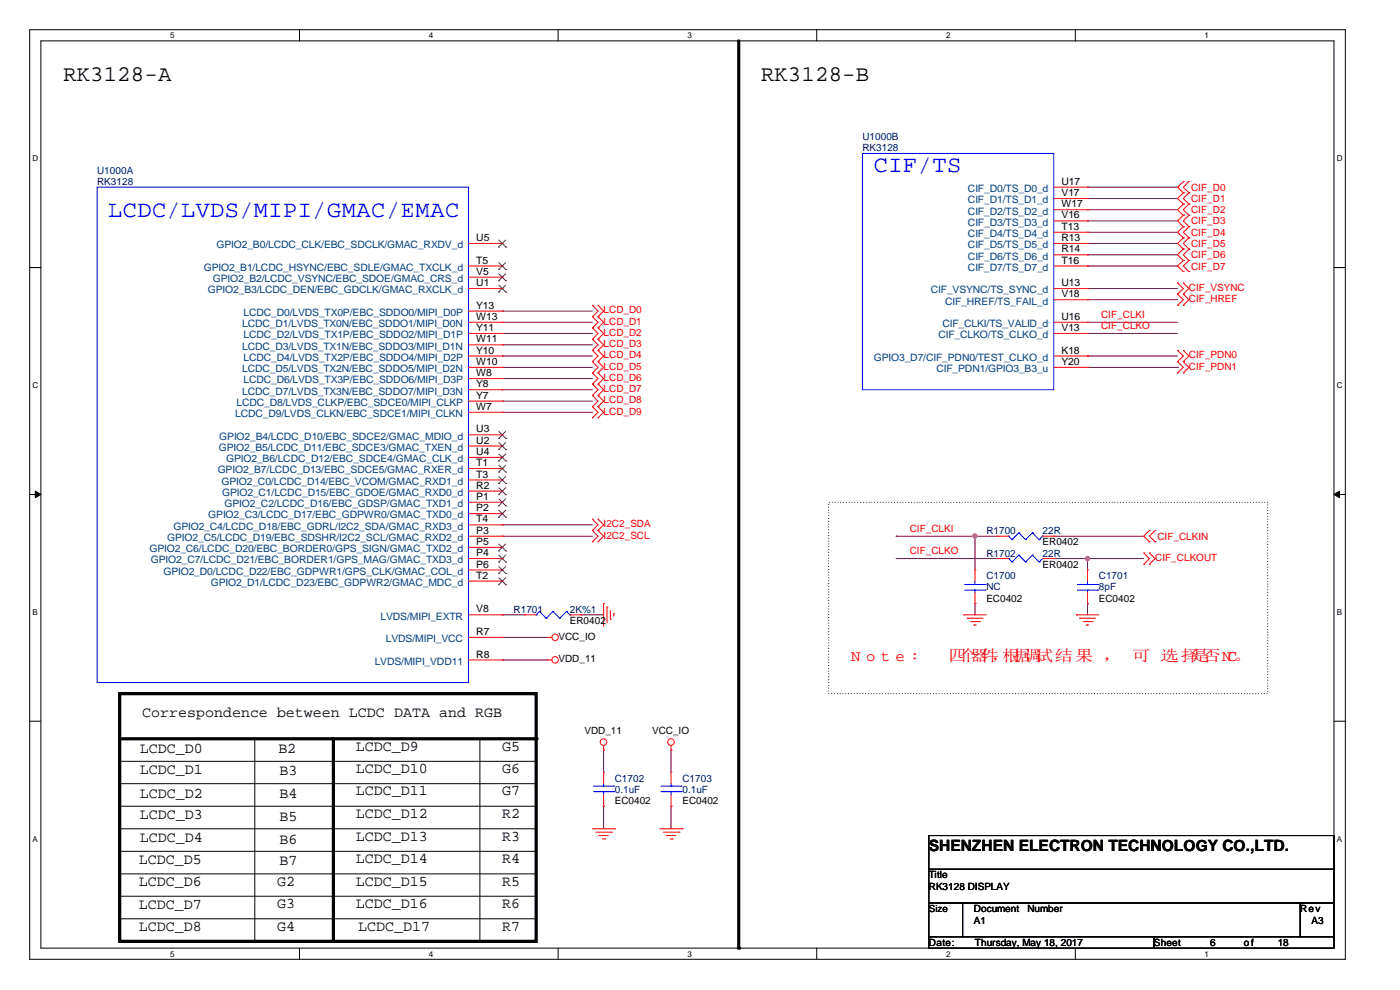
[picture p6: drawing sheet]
<svg xmlns="http://www.w3.org/2000/svg" width="297mm" height="210mm" viewBox="0 0 297 210" stroke-linecap="round" stroke-linejoin="round" font-family="sans-serif">
<path d="M6.3 6.3h279.1v197.2h-279.1zM8.7 8.7h274.3v192.4h-274.3z" fill="none" stroke="#000" stroke-width=".21"/>
<g fill="#fff">
<path d="M36.1 6.6h.9v1.9h-.9z"/>
<path d="M36.1 201.4h.9v1.9h-.9z"/>
</g>
<path d="M63.5 6.3v2.4M63.5 201.1v2.4" fill="none" stroke="#000" stroke-width=".21"/>
<g fill="#fff">
<path d="M91 6.6h.9v1.9h-.9z"/>
<path d="M91 201.4h.9v1.9h-.9z"/>
</g>
<path d="M118.4 6.3v2.4M118.4 201.1v2.4" fill="none" stroke="#000" stroke-width=".21"/>
<g fill="#fff">
<path d="M145.8 6.6h1v1.9h-1z"/>
<path d="M145.8 201.4h1v1.9h-1z"/>
</g>
<path d="M173.3 6.3v2.4M173.3 201.1v2.4" fill="none" stroke="#000" stroke-width=".21"/>
<g fill="#fff">
<path d="M200.7 6.6h.9v1.9h-.9z"/>
<path d="M200.7 201.4h.9v1.9h-.9z"/>
</g>
<path d="M228.1 6.3v2.4M228.1 201.1v2.4" fill="none" stroke="#000" stroke-width=".21"/>
<g fill="#fff">
<path d="M255.6 6.6h.9v1.9h-.9z"/>
<path d="M255.6 201.4h.9v1.9h-.9z"/>
<path d="M6.9 32.7h1.2v1.9h-1.2z"/>
<path d="M283.6 32.7h1.2v1.9h-1.2z"/>
<path d="M6.9 80.8h1.2v1.9h-1.2z"/>
<path d="M283.6 80.8h1.2v1.9h-1.2z"/>
</g>
<path d="M6.3 56.8h2.4M283 56.8h2.4" fill="none" stroke="#000" stroke-width=".21"/>
<g fill="#fff">
<path d="M6.9 128.9h1.1v1.9h-1.1z"/>
<path d="M283.6 128.9h1.1v1.9h-1.1z"/>
</g>
<path d="M6.3 104.9h2.4M283 104.9h2.4" fill="none" stroke="#000" stroke-width=".21"/>
<path d="M7.5 104.2l1.2 .7-1.2 .7zM283 104.9l1.2-.7v1.4z" fill="#000" stroke="#000" stroke-width=".21"/>
<g fill="#fff">
<path d="M6.9 177h1.1v1.9h-1.1z"/>
<path d="M283.6 177h1.1v1.9h-1.1z"/>
</g>
<g fill="none" stroke="#000" stroke-width=".21">
<path d="M6.3 153h2.4M54.1 156.7v43M101.8 156.7v43M283 153h2.4M25.4 161.5h88.3M25.4 166.2h88.3M25.4 171h88.3M25.4 175.8h88.3M113.7 161.5h.1M113.7 166.2h.1M113.7 171h.1M113.7 175.8h.1"/>
<path d="M197.1 177.2h85.9v7.2h-85.9zM25.4 180.6h88.3M25.4 199.7h88.3M25.4 185.4h88.3M25.4 190.1h88.3M25.4 194.9h88.3M54.1 199.7h.1M101.8 199.7h.1M113.7 180.6h.1M113.7 199.7h.1M113.7 185.4h.1M113.7 190.1h.1"/>
<path d="M113.7 194.9h.1M197.1 184.4h85.9v7.2h-85.9zM197.1 191.6h7.1v7.1h-7.1zM197.1 198.7h47.7v2.4h-47.7zM204.2 191.6h71.6v7.1h-71.6zM244.8 198.7h38.2v2.4h-38.2zM275.8 191.6h7.2v7.1h-7.2z"/>
</g>
<path d="M156.7 8.7v192.4M25.4 156.7h88.3M25.4 147.1h88.3v52.6h-88.3zM70.7 156.7v43" fill="none" stroke="#000" stroke-width=".68"/>
<g fill="#000">
<circle cx="113.7" cy="156.7" r=".34"/>
<circle cx="70.7" cy="199.7" r=".34"/>
<circle cx="156.7" cy="201.1" r=".34"/>
</g>
<path d="M175.8 106.5h93.1v40.6h-93.1z" fill="none" stroke="#000" stroke-width=".21" stroke-dasharray="0 .6"/>
<g fill="none" stroke="#800040" stroke-width=".21">
<path d="M230.7 39.7h.1M230.7 39.7h19.1M230.7 56.4h.1M230.7 51.6h.1M230.7 49.3h.1M230.7 44.5h.1M230.7 46.9h.1M230.7 54.1h.1M230.7 42.1h.1M230.7 56.4h19.1M230.7 51.6h19.1M230.7 49.3h19.1"/>
<path d="M230.7 44.5h19.1M230.7 46.9h19.1M230.7 54.1h19.1M230.7 42.1h19.1M106.5 66h.1M106.5 68.4h.1M106.5 70.7h.1M106.5 73.1h.1M106.5 75.5h.1M106.5 77.9h.1M106.5 66h19.2M106.5 68.4h19.2"/>
<path d="M106.5 70.7h19.2M106.5 73.1h19.2M106.5 75.5h19.2M106.5 77.9h19.2M230.7 63.6h.1M230.7 61.2h.1M230.7 68.4h.1M230.7 70.7h.1M230.7 75.5h.1M230.7 68.4h19.1M230.7 70.7h19.1M230.7 75.5h19.1"/>
<path d="M230.7 77.9h19.1M230.7 63.6h19.1M230.7 61.2h19.1M249.8 77.9h.1M106.5 80.3h.1M106.5 82.7h.1M106.5 85.1h.1M106.5 87.5h.1M106.5 80.3h19.2M106.5 82.7h19.2M106.5 85.1h19.2M106.5 87.5h19.2"/>
<path d="M106.5 113.7h.1M106.5 111.3h.1M106.5 113.7h19.2M106.5 111.3h19.2M190.1 118.5h.1M190.1 113.7h.1M190.1 113.7h21.5M190.1 118.5h21.5M206.8 113.7h.1M206.8 113.7v7.2M223.6 118.5h.1M223.6 113.7h.1"/>
<path d="M223.6 113.7h19M223.6 118.5h19M230.7 118.5h.1M230.7 118.5v2.4M106.5 135.2h.1M106.5 140h.1M106.5 130.4h.1M106.5 135.2h9.6M106.5 140h9.6M106.5 130.4h4.8M123.3 130.4h.1M123.3 130.4h4.8"/>
<path d="M206.8 128.1h.1M206.8 128.1v2.3M230.7 128.1h.1M230.7 128.1v2.3M128.1 159.1h.1M128.1 159.1v4.8M142.4 159.1h.1M142.4 159.1v4.8M128.1 171h.1M128.1 171v4.8M142.4 171h.1M142.4 171v4.8"/>
</g>
<g fill="#f0f" stroke="#f0f" stroke-width=".21">
<circle cx="206.8" cy="113.7" r=".46"/>
<circle cx="230.7" cy="118.5" r=".46"/>
</g>
<g fill="none" stroke="#f00" stroke-width=".21">
<path d="M223.6 39.7h7.1M230.7 39.7h.1M251 38.5h.1M251 38.5l-1.2 1.2 1.2 1.2M252.2 38.5h.1M252.2 38.5l-1.2 1.2 1.2 1.2M99.4 58.8h7.1M99.4 56.4h7.1M99.4 51.6h7.1M106.5 58.8h.1M106.5 56.4h.1M106.5 51.6h.1"/>
<path d="M223.6 56.4h7.1M223.6 51.6h7.1M223.6 42.1h7.1M223.6 44.5h7.1M223.6 46.9h7.1M223.6 49.3h7.1M223.6 54.1h7.1M230.7 42.1h.1M230.7 44.5h.1M230.7 46.9h.1M230.7 49.3h.1M230.7 51.6h.1"/>
<path d="M230.7 54.1h.1M230.7 56.4h.1M251 40.9h.1M251 43.3h.1M251 45.7h.1M251 48.1h.1M251 50.5h.1M251 52.8h.1M251 55.2h.1M251 57.6h.1M251 40.9l-1.2 1.2 1.2 1.2M251 43.3l-1.2 1.2 1.2 1.2"/>
<path d="M251 45.7l-1.2 1.2 1.2 1.2M251 48.1l-1.2 1.2 1.2 1.2M251 50.5l-1.2 1.1 1.2 1.2M251 52.8l-1.2 1.3 1.2 1.1M251 55.2l-1.2 1.2 1.2 1.2M252.2 40.9h.1M252.2 43.3h.1M252.2 45.7h.1M252.2 48.1h.1M252.2 50.5h.1M252.2 52.8h.1M252.2 55.2h.1"/>
<path d="M252.2 57.6h.1M252.2 40.9l-1.2 1.2 1.2 1.2M252.2 43.3l-1.2 1.2 1.2 1.2M252.2 45.7l-1.2 1.2 1.2 1.2M252.2 48.1l-1.2 1.2 1.2 1.2M252.2 50.5l-1.2 1.1 1.2 1.2M252.2 52.8l-1.2 1.3 1.2 1.1M252.2 55.2l-1.2 1.2 1.2 1.2M99.4 61.2h7.1M99.4 77.9h7.1M99.4 75.5h7.1M99.4 73.1h7.1"/>
<path d="M99.4 70.7h7.1M99.4 68.4h7.1M99.4 66h7.1M106.5 61.2h.1M106.5 77.9h.1M106.5 75.5h.1M106.5 73.1h.1M106.5 70.7h.1M106.5 68.4h.1M106.5 66h.1M125.7 67.2h.1M125.7 64.8h.1"/>
<path d="M125.7 69.5h.1M125.7 72h.1M125.7 74.3h.1M125.7 76.7h.1M125.7 79.1h.1M125.7 64.8l1.2 1.2-1.2 1.2M125.7 67.2l1.2 1.2-1.2 1.1M125.7 69.5l1.2 1.2-1.2 1.3M125.7 72l1.2 1.1-1.2 1.2M125.7 74.3l1.2 1.2-1.2 1.2M125.7 76.7l1.2 1.2-1.2 1.2M125.7 79.1l1.2 1.2-1.2 1.2"/>
<path d="M126.9 67.2h.1M126.9 64.8h.1M126.9 69.5h.1M126.9 72h.1M126.9 74.3h.1M126.9 76.7h.1M126.9 79.1h.1M126.9 64.8l1.2 1.2-1.2 1.2M126.9 67.2l1.2 1.2-1.2 1.1M126.9 69.5l1.2 1.2-1.2 1.3M126.9 72l1.2 1.1-1.2 1.2M126.9 74.3l1.2 1.2-1.2 1.2"/>
<path d="M126.9 76.7l1.2 1.2-1.2 1.2M126.9 79.1l1.2 1.2-1.2 1.2M223.6 61.2h7.1M223.6 77.9h7.1M223.6 75.5h7.1M223.6 70.7h7.1M223.6 68.4h7.1M223.6 63.6h7.1M230.7 61.2h.1M230.7 68.4h.1M230.7 63.6h.1M230.7 70.7h.1"/>
<path d="M230.7 77.9h.1M230.7 75.5h.1M249.8 76.7h.1M249.8 74.3h.1M249.8 79.1h.1M249.8 62.4h.1M249.8 60h.1M249.8 64.8h.1M249.8 74.3l1.2 1.2-1.2 1.2M249.8 76.7l1.2 1.2-1.2 1.2M249.8 60l1.2 1.2-1.2 1.2M249.8 62.4l1.2 1.2-1.2 1.2"/>
<path d="M251 76.7h.1M251 74.3h.1M251 79.1h.1M251 62.4h.1M251 60h.1M251 64.8h.1M251 74.3l1.2 1.2-1.2 1.2M251 76.7l1.2 1.2-1.2 1.2M251 60l1.2 1.2-1.2 1.2M251 62.4l1.2 1.2-1.2 1.2M99.4 99.4h7.1M99.4 97h7.1"/>
<path d="M99.4 94.6h7.1M99.4 92.2h7.1M99.4 87.5h7.1M99.4 85.1h7.1M99.4 82.7h7.1M99.4 80.3h7.1M106.5 99.4h.1M106.5 97h.1M106.5 94.6h.1M106.5 92.2h.1M106.5 87.5h.1M106.5 85.1h.1"/>
<path d="M106.5 82.7h.1M106.5 80.3h.1M125.7 81.5h.1M125.7 83.9h.1M125.7 86.3h.1M125.7 88.6h.1M125.7 81.5l1.2 1.2-1.2 1.2M125.7 83.9l1.2 1.2-1.2 1.2M125.7 86.3l1.2 1.2-1.2 1.1M126.9 81.5h.1M126.9 83.9h.1M126.9 86.3h.1"/>
<path d="M126.9 88.6h.1M126.9 81.5l1.2 1.2-1.2 1.2M126.9 83.9l1.2 1.2-1.2 1.2M126.9 86.3l1.2 1.2-1.2 1.1M99.4 116.1h7.1M99.4 118.5h7.1M99.4 113.7h7.1M99.4 111.3h7.1M99.4 109h7.1M99.4 106.5h7.1M99.4 104.2h7.1M99.4 101.8h7.1"/>
<path d="M106.5 116.1h.1M106.5 118.5h.1M106.5 113.7h.1M106.5 111.3h.1M106.5 109h.1M106.5 106.5h.1M106.5 104.2h.1M106.5 101.8h.1M125.7 114.9h.1M125.7 112.5h.1M125.7 110.1h.1M125.7 112.5l1.2 1.2-1.2 1.2"/>
<path d="M125.7 110.1l1.2 1.2-1.2 1.2M126.9 114.9h.1M126.9 112.5h.1M126.9 110.1h.1M126.9 112.5l1.2 1.2-1.2 1.2M126.9 110.1l1.2 1.2-1.2 1.2M211.6 118.5h.1M211.6 113.7h.1M211.6 118.5h2.4M211.6 113.7h2.4M221.2 118.5h2.4M221.2 113.7h2.4"/>
<path d="M223.6 118.5h.1M223.6 113.7h.1M242.6 119.7h.1M242.6 117.3h.1M242.6 117.3l1.2 1.2-1.2 1.2M243.8 119.7h.1M243.8 117.3h.1M243.8 112.5h.1M243.8 114.9h.1M243.8 117.3l1.3 1.2-1.3 1.2M243.8 112.5l-1.2 1.2 1.2 1.2M245.1 114.9h.1"/>
<path d="M245.1 112.5h.1M245.1 112.5l-1.3 1.2 1.3 1.2M99.4 135.2h7.1M99.4 140h7.1M99.4 130.4h7.1M99.4 123.3h7.1M99.4 120.9h7.1M106.5 123.3h.1M106.5 120.9h.1M106.5 130.4h.1M106.5 135.2h.1M106.5 140h.1"/>
<path d="M111.3 130.4h.1M111.3 130.4h2.4M116.1 135.2h.1M116.1 140h.1M116.1 135.2h1M116.1 140h1M120.9 130.4h2.4M123.3 130.4h.1M128.1 128.1h.1M128.1 128.1v4.7M128.8 128.8h.1M128.8 128.8v3.3"/>
<path d="M129.5 131.4h.1M129.5 129.5v1.9M130.2 130.2h.1M130.2 130.2v.5M204.5 130.4h.1M204.5 130.4h4.7M205.2 131.1h.1M205.2 131.1h3.3M205.9 131.9h1.9M206.6 132.6h.1M206.6 132.6h.5M206.8 128.1h.1"/>
<path d="M206.8 120.9h.1M206.8 120.9v2.4M206.8 125.7v2.4M207.8 131.9h.1M228.3 130.4h.1M228.3 130.4h4.8M229.1 131.1h.1M229.1 131.1h3.3M229.8 131.9h1.9M230.5 132.6h.1M230.5 132.6h.5M230.7 128.1h.1"/>
<path d="M230.7 120.9h.1M230.7 120.9v2.4M230.7 125.7v2.4M231.7 131.9h.1M128.1 159.1h.1M128.1 158.1v1M142.4 159.1h.1M142.4 158.1v1M125.7 175.8h4.7M126.4 176.5h3.3M127.1 177.2h.1M127.1 177.2h1.9"/>
<path d="M127.8 178h.5M128.1 163.9h.1M128.1 171h.1M128.1 163.9v2.3M128.1 168.6v2.4M128.3 178h.1M129.7 176.5h.1M130.4 175.8h.1M140 175.8h4.8M140.7 176.5h3.4M141.4 177.2h.1M141.4 177.2h1.9"/>
<path d="M142.1 178h.5M142.4 163.9h.1M142.4 171h.1M142.4 163.9v2.3M142.4 168.6v2.4M142.6 178h.1M144.1 176.5h.1M144.8 175.8h.1"/>
<circle cx="117.8" cy="135.2" r=".69"/>
<circle cx="117.8" cy="140" r=".69"/>
<circle cx="128" cy="157.4" r=".7"/>
<circle cx="142.3" cy="157.4" r=".7"/>
</g>
<g fill="none" stroke="#00f" stroke-width=".21">
<path d="M20.6 39.7h78.8v105.1h-78.8zM183 32.5h40.6v50.2h-40.6zM214 118.5h.1M214 113.7h.1M214 118.5l.7 .7M214 113.7l.7 .8M214.7 119.2h.1M214.7 114.5h.1M216.1 117.8h.1M216.1 113h.1M216.1 117.8l-1.4 1.4M216.1 117.8l1.5 1.4"/>
<path d="M216.1 113l-1.4 1.5M216.1 113l1.5 1.5M217.6 119.2h.1M217.6 114.5h.1M219 117.8h.1M219 113h.1M219 117.8l-1.4 1.4M219 117.8l1.5 1.4M219 113l-1.4 1.5M219 113l1.5 1.5M220.5 119.2h.1M220.5 114.5h.1"/>
<path d="M221.2 118.5h.1M221.2 113.7h.1M221.2 118.5l-.7 .7M221.2 113.7l-.7 .8M113.7 130.4h.1M114.5 129.7h.1M114.5 129.7l-.8 .7M114.5 129.7l1.4 1.4M115.9 131.1h.1M117.3 129.7h.1M117.3 129.7l-1.4 1.4M117.3 129.7l1.4 1.4"/>
<path d="M118.7 131.1h.1M120.2 129.7h.1M120.2 129.7l-1.5 1.4M120.2 129.7l.7 .7M120.9 130.4h.1M204.7 124h4.3M204.7 125.2h4.3M206.8 125.2h.1M206.8 124h.1M206.8 123.3v.7M206.8 125.2v.5M209 124h.1"/>
<path d="M209 125.2h.1M228.6 124h4.3M228.6 125.2h4.3M230.7 125.2h.1M230.7 124h.1M230.7 123.3v.7M230.7 125.2v.5M232.9 124h.1M232.9 125.2h.1M125.9 167.9h4.3M125.9 166.7h4.3M128.1 166.7h.1"/>
<path d="M128.1 167.9h.1M128.1 166.2v.5M128.1 167.9v.7M130.2 167.9h.1M130.2 166.7h.1M140.2 167.9h4.3M140.2 166.7h4.3M142.4 166.7h.1M142.4 167.9h.1M142.4 166.2v.5M142.4 167.9v.7M144.5 167.9h.1"/>
<path d="M144.5 166.7h.1"/>
</g>
<g fill="none" stroke="#804000" stroke-width=".21">
<path d="M105.8 59.6h.1M105.8 57.2h.1M105.8 52.4h.1M105.8 58.1l1.5 1.5M105.8 55.7l1.5 1.5M105.8 50.9l1.5 1.5M107.3 58.1l-1.5 1.5M107.3 55.7l-1.5 1.5M107.3 50.9l-1.5 1.5M107.3 59.6h.1M107.3 57.2h.1M107.3 52.4h.1"/>
<path d="M105.8 62h.1M105.8 60.5l1.5 1.5M107.3 60.5l-1.5 1.5M107.3 62h.1M105.8 97.8h.1M105.8 95.4h.1M105.8 93h.1M105.8 98.7l1.5 1.5M105.8 96.3l1.5 1.5M105.8 93.9l1.5 1.5M105.8 91.5l1.5 1.5M107.3 98.7l-1.5 1.5"/>
<path d="M107.3 96.3l-1.5 1.5M107.3 93.9l-1.5 1.5M107.3 91.5l-1.5 1.5M107.3 97.8h.1M107.3 95.4h.1M107.3 93h.1M105.8 116.9h.1M105.8 119.2h.1M105.8 109.7h.1M105.8 107.3h.1M105.8 104.9h.1M105.8 102.6h.1"/>
<path d="M105.8 100.2h.1M105.8 115.4l1.5 1.5M105.8 117.8l1.5 1.4M105.8 108.2l1.5 1.5M105.8 105.8l1.5 1.5M105.8 103.5l1.5 1.4M105.8 101.1l1.5 1.5M107.3 115.4l-1.5 1.5M107.3 117.8l-1.5 1.4M107.3 108.2l-1.5 1.5M107.3 105.8l-1.5 1.5M107.3 103.5l-1.5 1.4"/>
<path d="M107.3 101.1l-1.5 1.5M107.3 116.9h.1M107.3 119.2h.1M107.3 109.7h.1M107.3 107.3h.1M107.3 104.9h.1M107.3 102.6h.1M107.3 100.2h.1M105.8 124h.1M105.8 121.7h.1M105.8 122.5l1.5 1.5M105.8 120.2l1.5 1.5"/>
<path d="M107.3 122.5l-1.5 1.5M107.3 120.2l-1.5 1.5M107.3 124h.1M107.3 121.7h.1"/>
</g>
<g font-size="5" fill="#00f">
<text x="185.4" y="36.5">CIF/TS</text>
<text x="23" y="46.1">LCDC/LVDS/MIPI/GMAC/EMAC</text>
</g>
<g font-size="4.7">
<text x="13.5" y="17.2">RK3128-A</text>
<text x="161.5" y="17.2">RK3128-B</text>
</g>
<g font-size="3.3" fill="#f00">
<text x="180.6" y="140.2">N o t e :</text>
<text x="201.2" y="140.2">四 器 ， 据 试结果 ， 可 选择 否NC。</text>
<text x="203.4" y="140.2">个 件 根 调</text>
<text x="252.7" y="140.2">是</text>
</g>
<text font-size="3.3" x="197.1" y="180.5">SHENZHEN ELECTRON TECHNOLOGY CO.,LTD.</text>
<g font-size="3.2">
<text x="30.2" y="152.1">Correspondence between LCDC DATA and RGB</text>
<text x="29.7" y="159.7">LCDC_D0</text>
<text x="59" y="159.7">B2</text>
<text x="75.5" y="159.2">LCDC_D9</text>
<text x="106.5" y="159.2">G5</text>
<text x="29.7" y="164.2">LCDC_D1</text>
<text x="59.3" y="164.5">B3</text>
<text x="75.5" y="164">LCDC_D10</text>
<text x="106.5" y="164">G6</text>
<text x="29.7" y="173.8">LCDC_D3</text>
<text x="29.7" y="169.2">LCDC_D2</text>
<text x="59.3" y="169.2">B4</text>
<text x="75.5" y="173.5">LCDC_D12</text>
<text x="75.5" y="168.7">LCDC_D11</text>
<text x="106.5" y="173.5">R2</text>
<text x="106.5" y="168.7">G7</text>
<text x="29.7" y="178.6">LCDC_D4</text>
<text x="59.3" y="179">B6</text>
<text x="59.3" y="174.2">B5</text>
<text x="75.5" y="178.3">LCDC_D13</text>
<text x="106.5" y="178.3">R3</text>
<text x="29.5" y="183.3">LCDC_D5</text>
<text x="59.3" y="183.5">B7</text>
<text x="75.5" y="183.1">LCDC_D14</text>
<text x="106.5" y="183.1">R4</text>
<text x="29.5" y="187.9">LCDC_D6</text>
<text x="58.8" y="187.9">G2</text>
<text x="75.5" y="187.9">LCDC_D15</text>
<text x="106.5" y="187.9">R5</text>
<text x="29.5" y="192.9">LCDC_D7</text>
<text x="29.5" y="197.4">LCDC_D8</text>
<text x="58.8" y="192.6">G3</text>
<text x="58.8" y="197.4">G4</text>
<text x="75.5" y="192.6">LCDC_D16</text>
<text x="76" y="197.4">LCDC_D17</text>
<text x="106.5" y="197.4">R7</text>
<text x="106.5" y="192.6">R6</text>
</g>
<g font-size="2.2" fill="#004080">
<text x="205.4" y="40.7">CIF_D0/TS_D0_d</text>
<text x="205.4" y="43.1">CIF_D1/TS_D1_d</text>
<text x="205.4" y="45.5">CIF_D2/TS_D2_d</text>
<text x="205.4" y="47.9">CIF_D3/TS_D3_d</text>
<text x="45.9" y="52.7">GPIO2_B0/LCDC_CLK/EBC_SDCLK/GMAC_RXDV_d</text>
<text x="205.4" y="50.3">CIF_D4/TS_D4_d</text>
<text x="205.4" y="52.7">CIF_D5/TS_D5_d</text>
<text x="43.2" y="57.4">GPIO2_B1/LCDC_HSYNC/EBC_SDLE/GMAC_TXCLK_d</text>
<text x="45.2" y="59.8">GPIO2_B2/LCDC_VSYNC/EBC_SDOE/GMAC_CRS_d</text>
<text x="205.4" y="55.1">CIF_D6/TS_D6_d</text>
<text x="205.4" y="57.4">CIF_D7/TS_D7_d</text>
<text x="44.1" y="62.2">GPIO2_B3/LCDC_DEN/EBC_GDCLK/GMAC_RXCLK_d</text>
<text x="197.5" y="62.2">CIF_VSYNC/TS_SYNC_d</text>
<text x="200.5" y="64.6">CIF_HREF/TS_FAIL_d</text>
<text x="51.4" y="69.4">LCDC_D1/LVDS_TX0N/EBC_SDDO1/MIPI_D0N</text>
<text x="51.6" y="71.7">LCDC_D2/LVDS_TX1P/EBC_SDDO2/MIPI_D1P</text>
<text x="51.6" y="67">LCDC_D0/LVDS_TX0P/EBC_SDDO0/MIPI_D0P</text>
<text x="199.1" y="71.7">CIF_CLKO/TS_CLKO_d</text>
<text x="199.9" y="69.4">CIF_CLKI/TS_VALID_d</text>
<text x="51.4" y="74.2">LCDC_D3/LVDS_TX1N/EBC_SDDO3/MIPI_D1N</text>
<text x="51.6" y="76.5">LCDC_D4/LVDS_TX2P/EBC_SDDO4/MIPI_D2P</text>
<text x="185.4" y="76.5">GPIO3_D7/CIF_PDN0/TEST_CLKO_d</text>
<text x="51.4" y="83.7">LCDC_D7/LVDS_TX3N/EBC_SDDO7/MIPI_D3N</text>
<text x="51.4" y="78.9">LCDC_D5/LVDS_TX2N/EBC_SDDO5/MIPI_D2N</text>
<text x="51.6" y="81.3">LCDC_D6/LVDS_TX3P/EBC_SDDO6/MIPI_D3P</text>
<text x="198.7" y="78.9">CIF_PDN1/GPIO3_B3_u</text>
<text x="49.9" y="88.5">LCDC_D9/LVDS_CLKN/EBC_SDCE1/MIPI_CLKN</text>
<text x="50.2" y="86.1">LCDC_D8/LVDS_CLKP/EBC_SDCE0/MIPI_CLKP</text>
<text x="46.4" y="95.6">GPIO2_B5/LCDC_D11/EBC_SDCE3/GMAC_TXEN_d</text>
<text x="46.5" y="93.3">GPIO2_B4/LCDC_D10/EBC_SDCE2/GMAC_MDIO_d</text>
<text x="46.2" y="100.4">GPIO2_B7/LCDC_D13/EBC_SDCE5/GMAC_RXER_d</text>
<text x="48" y="98">GPIO2_B6/LCDC_D12/EBC_SDCE4/GMAC_CLK_d</text>
<text x="47" y="102.8">GPIO2_C0/LCDC_D14/EBC_VCOM/GMAC_RXD1_d</text>
<text x="47.1" y="105.2">GPIO2_C1/LCDC_D15/EBC_GDOE/GMAC_RXD0_d</text>
<text x="47.6" y="107.6">GPIO2_C2/LCDC_D16/EBC_GDSP/GMAC_TXD1_d</text>
<text x="36.8" y="112.3">GPIO2_C4/LCDC_D18/EBC_GDRL/I2C2_SDA/GMAC_RXD3_d</text>
<text x="44.2" y="110">GPIO2_C3/LCDC_D17/EBC_GDPWR0/GMAC_TXD0_d</text>
<text x="31.7" y="117.1">GPIO2_C6/LCDC_D20/EBC_BORDER0/GPS_SIGN/GMAC_TXD2_d</text>
<text x="32" y="119.5">GPIO2_C7/LCDC_D21/EBC_BORDER1/GPS_MAG/GMAC_TXD3_d</text>
<text x="35.5" y="114.8">GPIO2_C5/LCDC_D19/EBC_SDSHR/I2C2_SCL/GMAC_RXD2_d</text>
<text x="34.7" y="121.9">GPIO2_D0/LCDC_D22/EBC_GDPWR1/GPS_CLK/GMAC_COL_d</text>
<text x="44.7" y="124.3">GPIO2_D1/LCDC_D23/EBC_GDPWR2/GMAC_MDC_d</text>
<text x="80.7" y="131.4">LVDS/MIPI_EXTR</text>
<text x="81.9" y="136.2">LVDS/MIPI_VCC</text>
<text x="79.5" y="141">LVDS/MIPI_VDD11</text>
</g>
<g font-size="2.2">
<text x="225.2" y="39.2">U17</text>
<text x="225.2" y="41.6">V17</text>
<text x="225.2" y="44">W17</text>
<text x="225.2" y="46.3">V16</text>
<text x="101" y="51.1">U5</text>
<text x="225.2" y="48.8">T13</text>
<text x="225.2" y="51.1">R13</text>
<text x="225.2" y="53.5">R14</text>
<text x="101" y="58.3">V5</text>
<text x="101" y="55.9">T5</text>
<text x="225.2" y="55.9">T16</text>
<text x="101" y="60.7">U1</text>
<text x="101" y="65.5">Y13</text>
<text x="225.2" y="60.7">U13</text>
<text x="225.2" y="63.1">V18</text>
<text x="101" y="70.2">Y11</text>
<text x="101" y="67.9">W13</text>
<text x="225.2" y="67.9">U16</text>
<text x="225.2" y="70.2">V13</text>
<text x="101" y="77.4">W10</text>
<text x="101" y="75">Y10</text>
<text x="101" y="72.6">W11</text>
<text x="225.2" y="77.4">Y20</text>
<text x="225.2" y="75">K18</text>
<text x="101" y="82.2">Y8</text>
<text x="101" y="79.8">W8</text>
<text x="101" y="86.9">W7</text>
<text x="101" y="84.6">Y7</text>
<text x="101" y="94.1">U2</text>
<text x="101" y="91.7">U3</text>
<text x="101" y="101.3">T3</text>
<text x="101" y="98.9">T1</text>
<text x="101" y="96.5">U4</text>
<text x="101" y="106">P1</text>
<text x="101" y="103.7">R2</text>
<text x="101" y="113.2">P3</text>
<text x="101" y="110.8">T4</text>
<text x="101" y="108.5">P2</text>
<text x="101" y="115.6">P5</text>
<text x="101" y="118">P4</text>
<text x="101" y="122.8">T2</text>
<text x="101" y="120.4">P6</text>
<text x="101" y="129.9">V8</text>
<text x="101" y="134.7">R7</text>
<text x="101" y="139.5">R8</text>
</g>
<g font-size="2.1" fill="#000080">
<text x="183" y="29.7">U1000B</text>
<text x="183" y="32.1">RK3128</text>
<text x="20.6" y="36.9">U1000A</text>
<text x="20.6" y="39.3">RK3128</text>
<text x="209.2" y="113.3">R1700</text>
<text x="221.2" y="113.3">22R</text>
<text x="209.2" y="118.1">R1702</text>
<text x="221.2" y="118.1">22R</text>
<text x="209.2" y="122.8">C1700</text>
<text x="209.2" y="125.2">NC</text>
<text x="233.1" y="122.8">C1701</text>
<text x="233.1" y="125.2">8pF</text>
<text x="109" y="130">R1701</text>
<text x="120.9" y="130">2K%1</text>
<text x="130.4" y="165.8">C1702</text>
<text x="144.8" y="165.8">C1703</text>
<text x="130.4" y="168.2">0.1uF</text>
<text x="144.8" y="168.2">0.1uF</text>
</g>
<g font-size="2.1" fill="#f00">
<text x="252.7" y="40.5">CIF_D0</text>
<text x="252.7" y="42.8">CIF_D1</text>
<text x="252.7" y="45.2">CIF_D2</text>
<text x="252.7" y="47.6">CIF_D3</text>
<text x="252.7" y="50">CIF_D4</text>
<text x="252.7" y="52.4">CIF_D5</text>
<text x="252.7" y="54.8">CIF_D6</text>
<text x="252.7" y="57.2">CIF_D7</text>
<text x="252.2" y="61.7">CIF_VSYNC</text>
<text x="252.2" y="64.1">CIF_HREF</text>
<text x="128.1" y="66.5">LCD_D0</text>
<text x="128.1" y="68.9">LCD_D1</text>
<text x="128.1" y="71.3">LCD_D2</text>
<text x="233.6" y="67.5">CIF_CLKI</text>
<text x="233.6" y="69.8">CIF_CLKO</text>
<text x="128.1" y="73.7">LCD_D3</text>
<text x="128.1" y="76">LCD_D4</text>
<text x="252.2" y="76">CIF_PDN0</text>
<text x="128.1" y="78.4">LCD_D5</text>
<text x="128.1" y="80.8">LCD_D6</text>
<text x="128.1" y="83.2">LCD_D7</text>
<text x="252.2" y="78.4">CIF_PDN1</text>
<text x="128.1" y="85.6">LCD_D8</text>
<text x="128.1" y="88">LCD_D9</text>
<text x="128.1" y="111.8">I2C2_SDA</text>
<text x="193" y="112.9">CIF_CLKI</text>
<text x="128.1" y="114.2">I2C2_SCL</text>
<text x="193" y="117.6">CIF_CLKO</text>
<text x="245.1" y="119">CIF_CLKOUT</text>
<text x="245.5" y="114.5">CIF_CLKIN</text>
</g>
<g font-size="2.1">
<text x="221.2" y="115.7">ER0402</text>
<text x="221.2" y="120.4">ER0402</text>
<text x="209.2" y="127.6">EC0402</text>
<text x="233.1" y="127.6">EC0402</text>
<text x="118.5" y="135.7">VCC_IO</text>
<text x="120.9" y="132.4">ER0402</text>
<text x="118.5" y="140.5">VDD_11</text>
<text x="124" y="155.8">VDD_11</text>
<text x="138.3" y="155.8">VCC_IO</text>
<text x="130.4" y="170.6">EC0402</text>
<text x="144.8" y="170.6">EC0402</text>
<text x="197.1" y="186.3">Title</text>
<text x="197.1" y="188.7">RK3128 DISPLAY</text>
<text x="197.1" y="193.5">Size</text>
<text x="206.6" y="193.5">Document</text>
<text x="206.6" y="195.9">A1</text>
<text x="218" y="193.5">Number</text>
<text x="275.8" y="193.5">Rev</text>
<text x="278.2" y="195.9">A3</text>
<text x="197.1" y="200.7">Date:</text>
<text x="206.8" y="200.7">Thursday, May 18, 2017</text>
<text x="244.8" y="200.7">Sheet</text>
<text x="256.7" y="200.7">6</text>
<text x="263.9" y="200.7">of</text>
<text x="271.1" y="200.7">18</text>
</g>
<g font-size="1.7">
<text x="36.1" y="8.1">5</text>
<text x="91" y="8.1">4</text>
<text x="145.8" y="8.1">3</text>
<text x="200.7" y="8.1">2</text>
<text x="255.6" y="8.1">1</text>
<text x="6.9" y="34.2">D</text>
<text x="283.6" y="34.2">D</text>
<text x="6.9" y="82.3">C</text>
<text x="283.6" y="82.3">C</text>
<text x="6.9" y="130.5">B</text>
<text x="283.6" y="130.5">B</text>
<text x="6.9" y="178.6">A</text>
<text x="283.6" y="178.6">A</text>
<text x="36.1" y="202.9">5</text>
<text x="91" y="202.9">4</text>
<text x="145.8" y="202.9">3</text>
<text x="200.7" y="202.9">2</text>
<text x="255.6" y="202.9">1</text>
</g>
</svg>
